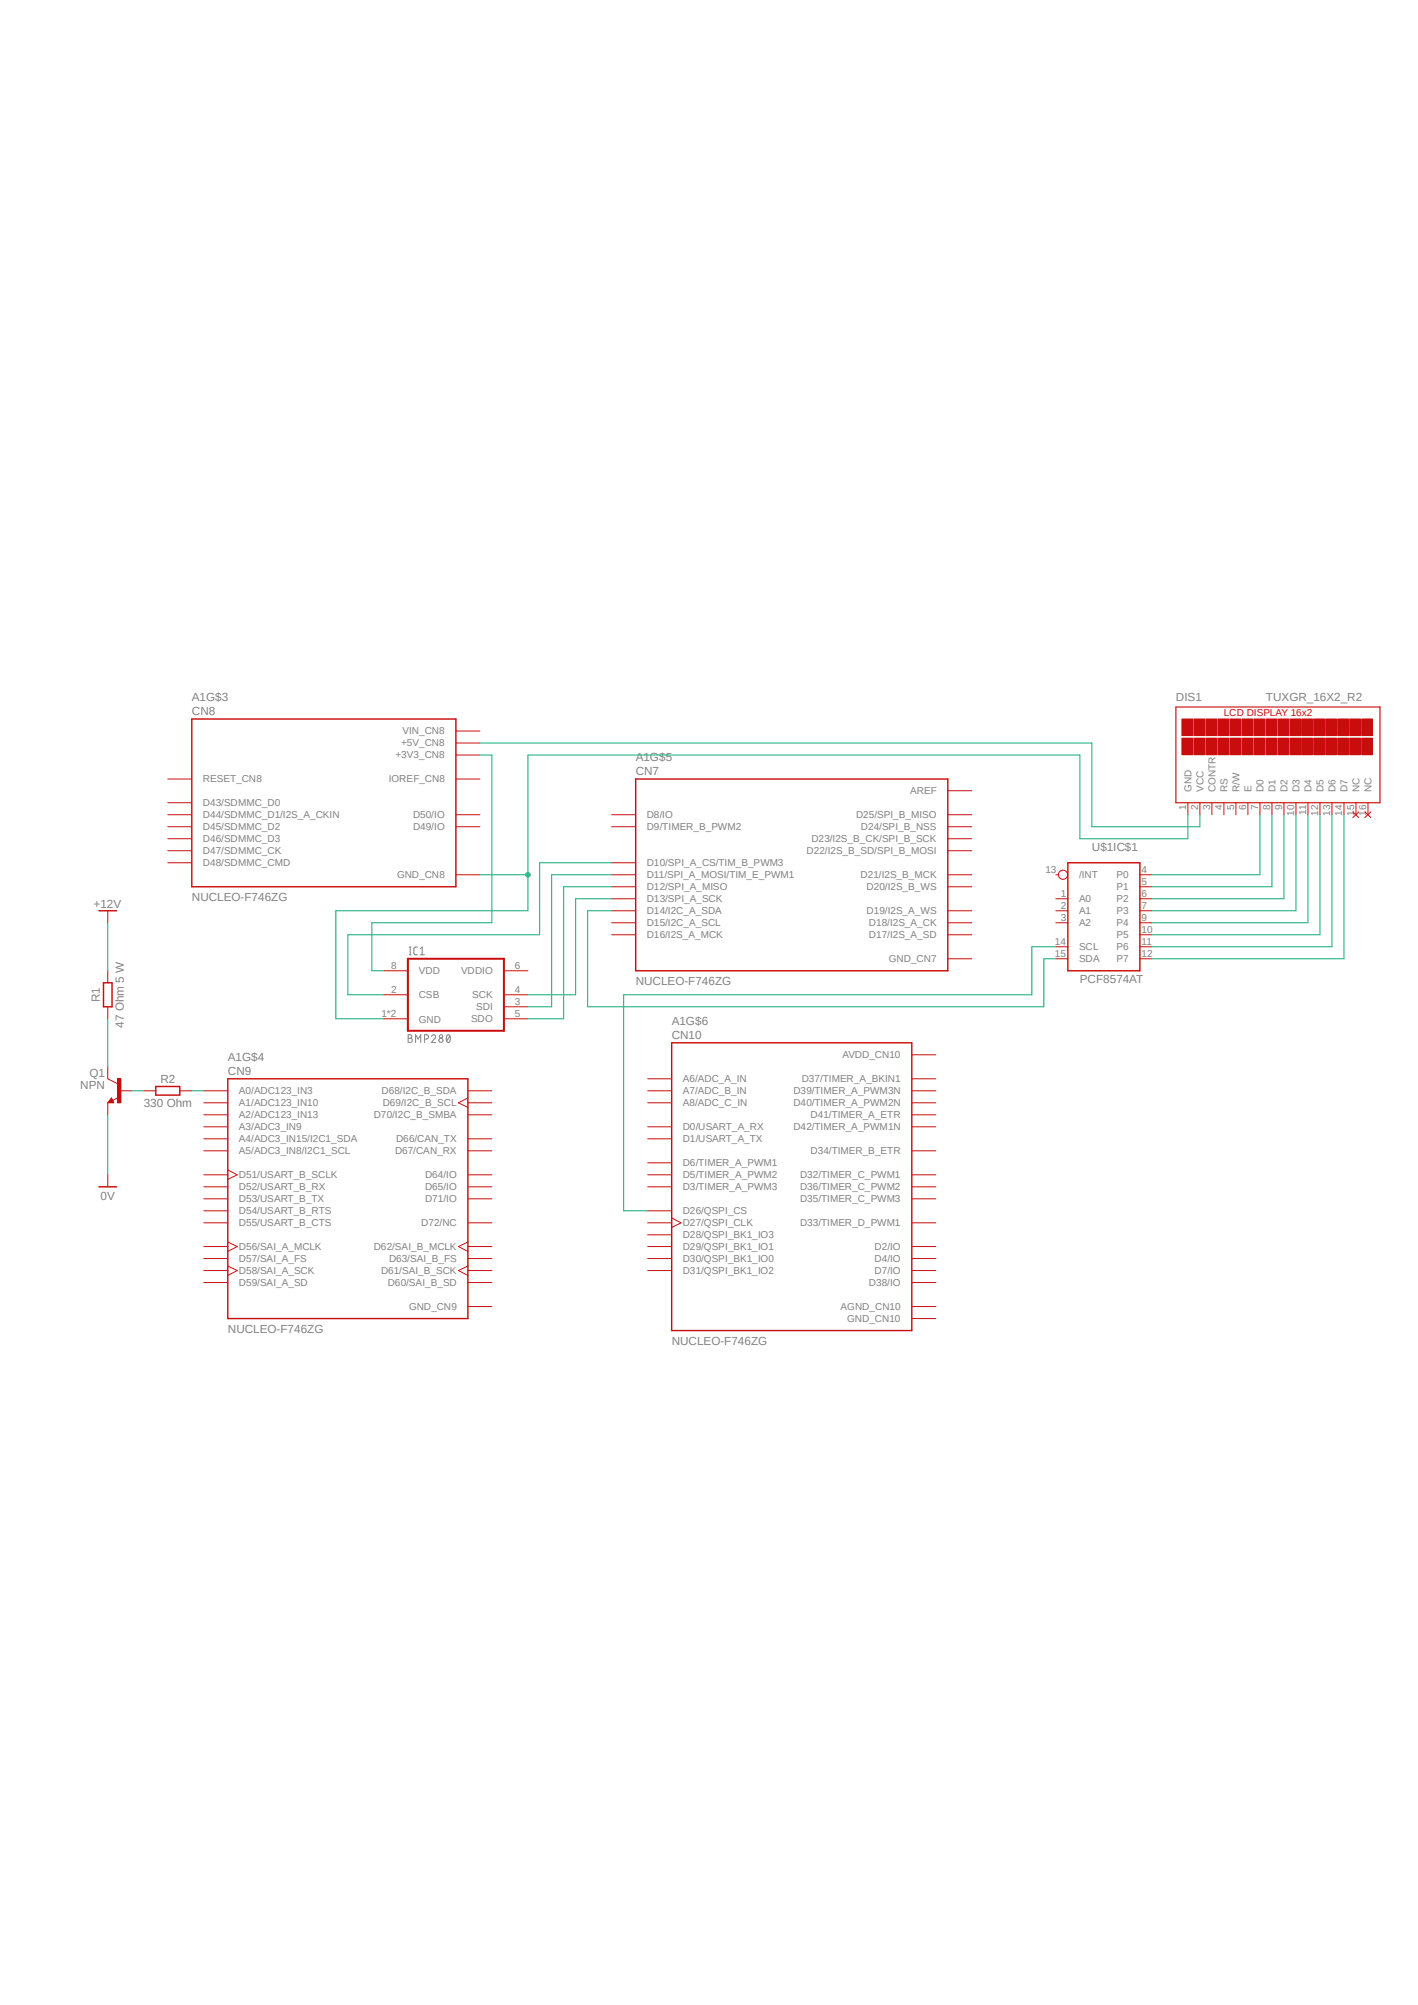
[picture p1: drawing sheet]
<svg xmlns="http://www.w3.org/2000/svg" width="210mm" height="297mm" viewBox="0 0 210 297" stroke-linecap="round" stroke-linejoin="round" font-family="sans-serif">
<path d="M11.4 99.9l193.5 103.6M204.9 99.9l-193.5 103.6" fill="none" stroke="#fff" stroke-width=".15"/>
<g fill="none" stroke="#808080" stroke-width=".15">
<path d="M60.5 153.3h.4l.1 .2-.1 .3h-.2h.3v.4l-.3 .2h-.2zM60.5 153.8h.2M60.6 141.4h.3M60.6 140.3h.3M60.7 140.3v1.1M61.6 154.4v-1.1l.3 .6 .4-.6v1.1M61.8 140.3h-.4l-.1 .2v.8l.5 .1M62.2 141.4h.7M62.2 140.5l.3-.2v1.1M62.9 153.9l.5-.1 .1-.1-.1-.4h-.5v1.1M63.9 153.5a.32 .32 0 0 1 .4-.2 .32 .32 0 0 1 .2 .4l-.6 .7h.6M66.3 153.3h.1a.7 .7 0 0 1 0 1.1 .54 .54 0 0 1-.3-.8z"/>
<path d="M66.6 153.5l-.4 .7"/>
<circle cx="65.3" cy="154.1" r=".32"/>
<circle cx="65.3" cy="153.5" r=".25"/>
</g>
<path d="M158.2 127.8h10.6v16h-10.6z" fill="none" stroke="#c90d0c" stroke-width=".21"/>
<g fill="none" stroke="#c90d0c" stroke-width=".15">
<path d="M156.4 129.6h.4M156.4 133.1h1.8M156.4 134.9h1.8M156.4 136.7h1.8M168.8 129.6h1.8M168.8 133.1h1.8M168.8 134.9h1.8M168.8 136.7h1.8M168.8 131.4h1.8M168.8 138.5h1.8M156.4 140.3h1.8M156.4 142h1.8"/>
<path d="M168.8 140.3h1.8M168.8 142h1.8"/>
<circle cx="157.4" cy="129.6" r=".68"/>
</g>
<path d="M174.2 104.7h30.2v14.2h-30.2z" fill="none" stroke="#c90d0c" stroke-width=".17"/>
<path d="M175 106.5h1.7v2.5h-1.7z" fill-rule="evenodd" fill="#c90d0c"/>
<path d="M175 106.5h1.7v2.5h-1.7z" fill="none" stroke="#c90d0c" stroke-width=".15"/>
<path d="M175 109.3h1.7v2.5h-1.7z" fill-rule="evenodd" fill="#c90d0c"/>
<path d="M175 109.3h1.7v2.5h-1.7z" fill="none" stroke="#c90d0c" stroke-width=".15"/>
<path d="M176.8 106.5h1.6v2.5h-1.6z" fill-rule="evenodd" fill="#c90d0c"/>
<path d="M176.8 106.5h1.6v2.5h-1.6z" fill="none" stroke="#c90d0c" stroke-width=".15"/>
<path d="M176.8 109.3h1.6v2.5h-1.6z" fill-rule="evenodd" fill="#c90d0c"/>
<path d="M176.8 109.3h1.6v2.5h-1.6z" fill="none" stroke="#c90d0c" stroke-width=".15"/>
<path d="M178.6 106.5h1.6v2.5h-1.6z" fill-rule="evenodd" fill="#c90d0c"/>
<path d="M178.6 106.5h1.6v2.5h-1.6z" fill="none" stroke="#c90d0c" stroke-width=".15"/>
<path d="M178.6 109.3h1.6v2.5h-1.6z" fill-rule="evenodd" fill="#c90d0c"/>
<path d="M178.6 109.3h1.6v2.5h-1.6z" fill="none" stroke="#c90d0c" stroke-width=".15"/>
<path d="M180.4 106.5h1.6v2.5h-1.6z" fill-rule="evenodd" fill="#c90d0c"/>
<path d="M180.4 106.5h1.6v2.5h-1.6z" fill="none" stroke="#c90d0c" stroke-width=".15"/>
<path d="M180.4 109.3h1.6v2.5h-1.6z" fill-rule="evenodd" fill="#c90d0c"/>
<path d="M180.4 109.3h1.6v2.5h-1.6z" fill="none" stroke="#c90d0c" stroke-width=".15"/>
<path d="M182.2 106.5h1.6v2.5h-1.6z" fill-rule="evenodd" fill="#c90d0c"/>
<path d="M182.2 106.5h1.6v2.5h-1.6z" fill="none" stroke="#c90d0c" stroke-width=".15"/>
<path d="M182.2 109.3h1.6v2.5h-1.6z" fill-rule="evenodd" fill="#c90d0c"/>
<path d="M182.2 109.3h1.6v2.5h-1.6z" fill="none" stroke="#c90d0c" stroke-width=".15"/>
<path d="M183.9 106.5h1.6v2.5h-1.6z" fill-rule="evenodd" fill="#c90d0c"/>
<path d="M183.9 106.5h1.6v2.5h-1.6z" fill="none" stroke="#c90d0c" stroke-width=".15"/>
<path d="M183.9 109.3h1.6v2.5h-1.6z" fill-rule="evenodd" fill="#c90d0c"/>
<path d="M183.9 109.3h1.6v2.5h-1.6z" fill="none" stroke="#c90d0c" stroke-width=".15"/>
<path d="M185.7 106.5h1.6v2.5h-1.6z" fill-rule="evenodd" fill="#c90d0c"/>
<path d="M185.7 106.5h1.6v2.5h-1.6z" fill="none" stroke="#c90d0c" stroke-width=".15"/>
<path d="M185.7 109.3h1.6v2.5h-1.6z" fill-rule="evenodd" fill="#c90d0c"/>
<path d="M185.7 109.3h1.6v2.5h-1.6z" fill="none" stroke="#c90d0c" stroke-width=".15"/>
<path d="M187.5 106.5h1.6v2.5h-1.6z" fill-rule="evenodd" fill="#c90d0c"/>
<path d="M187.5 106.5h1.6v2.5h-1.6z" fill="none" stroke="#c90d0c" stroke-width=".15"/>
<path d="M187.5 109.3h1.6v2.5h-1.6z" fill-rule="evenodd" fill="#c90d0c"/>
<path d="M187.5 109.3h1.6v2.5h-1.6z" fill="none" stroke="#c90d0c" stroke-width=".15"/>
<path d="M189.3 106.5h1.6v2.5h-1.6z" fill-rule="evenodd" fill="#c90d0c"/>
<path d="M189.3 106.5h1.6v2.5h-1.6z" fill="none" stroke="#c90d0c" stroke-width=".15"/>
<path d="M189.3 109.3h1.6v2.5h-1.6z" fill-rule="evenodd" fill="#c90d0c"/>
<path d="M189.3 109.3h1.6v2.5h-1.6z" fill="none" stroke="#c90d0c" stroke-width=".15"/>
<path d="M191.1 106.5h1.6v2.5h-1.6z" fill-rule="evenodd" fill="#c90d0c"/>
<path d="M191.1 106.5h1.6v2.5h-1.6z" fill="none" stroke="#c90d0c" stroke-width=".15"/>
<path d="M191.1 109.3h1.6v2.5h-1.6z" fill-rule="evenodd" fill="#c90d0c"/>
<path d="M191.1 109.3h1.6v2.5h-1.6z" fill="none" stroke="#c90d0c" stroke-width=".15"/>
<path d="M192.8 106.5h1.6v2.5h-1.6z" fill-rule="evenodd" fill="#c90d0c"/>
<path d="M192.8 106.5h1.6v2.5h-1.6z" fill="none" stroke="#c90d0c" stroke-width=".15"/>
<path d="M192.8 109.3h1.6v2.5h-1.6z" fill-rule="evenodd" fill="#c90d0c"/>
<path d="M192.8 109.3h1.6v2.5h-1.6z" fill="none" stroke="#c90d0c" stroke-width=".15"/>
<path d="M194.6 106.5h1.6v2.5h-1.6z" fill-rule="evenodd" fill="#c90d0c"/>
<path d="M194.6 106.5h1.6v2.5h-1.6z" fill="none" stroke="#c90d0c" stroke-width=".15"/>
<path d="M194.6 109.3h1.6v2.5h-1.6z" fill-rule="evenodd" fill="#c90d0c"/>
<path d="M194.6 109.3h1.6v2.5h-1.6z" fill="none" stroke="#c90d0c" stroke-width=".15"/>
<path d="M196.3 106.5h1.7v2.5h-1.7z" fill-rule="evenodd" fill="#c90d0c"/>
<path d="M196.3 106.5h1.7v2.5h-1.7z" fill="none" stroke="#c90d0c" stroke-width=".15"/>
<path d="M196.3 109.3h1.7v2.5h-1.7z" fill-rule="evenodd" fill="#c90d0c"/>
<path d="M196.3 109.3h1.7v2.5h-1.7z" fill="none" stroke="#c90d0c" stroke-width=".15"/>
<path d="M198.1 106.5h1.6v2.5h-1.6z" fill-rule="evenodd" fill="#c90d0c"/>
<path d="M198.1 106.5h1.6v2.5h-1.6z" fill="none" stroke="#c90d0c" stroke-width=".15"/>
<path d="M198.1 109.3h1.6v2.5h-1.6z" fill-rule="evenodd" fill="#c90d0c"/>
<path d="M198.1 109.3h1.6v2.5h-1.6z" fill="none" stroke="#c90d0c" stroke-width=".15"/>
<path d="M199.9 106.5h1.6v2.5h-1.6z" fill-rule="evenodd" fill="#c90d0c"/>
<path d="M199.9 106.5h1.6v2.5h-1.6z" fill="none" stroke="#c90d0c" stroke-width=".15"/>
<path d="M199.9 109.3h1.6v2.5h-1.6z" fill-rule="evenodd" fill="#c90d0c"/>
<path d="M199.9 109.3h1.6v2.5h-1.6z" fill="none" stroke="#c90d0c" stroke-width=".15"/>
<path d="M201.7 106.5h1.6v2.5h-1.6z" fill-rule="evenodd" fill="#c90d0c"/>
<path d="M201.7 106.5h1.6v2.5h-1.6z" fill="none" stroke="#c90d0c" stroke-width=".15"/>
<path d="M201.7 109.3h1.6v2.5h-1.6z" fill-rule="evenodd" fill="#c90d0c"/>
<g fill="none" stroke="#c90d0c" stroke-width=".15">
<path d="M24.8 118.9h3.6M24.8 115.4h3.6M67.5 115.4h3.6M67.5 111.8h3.6M67.5 110.1h3.6M67.5 108.3h3.6M140.4 117.1h3.5M175.9 118.9v1.8M177.7 118.9v1.8M179.5 118.9v1.8M181.3 118.9v1.8M183 118.9v1.8"/>
<path d="M184.8 118.9v1.8M186.6 118.9v1.8M188.4 118.9v1.8M190.2 118.9v1.8M191.9 118.9v1.8M193.7 118.9v1.8M195.5 118.9v1.8M197.3 118.9v1.8M199.1 118.9v1.8M200.8 118.9v1.8M201.7 109.3h1.6v2.5h-1.6zM202.6 118.9v1.8"/>
<path d="M24.8 120.7h3.6M24.8 122.5h3.6M24.8 124.2h3.6M24.8 126h3.6M24.8 127.8h3.6M67.5 120.7h3.6M67.5 122.5h3.6M67.5 129.6h3.6M90.6 120.7h3.5M90.6 122.5h3.5M90.6 129.6h3.5M90.6 127.8h3.5"/>
<path d="M90.6 138.5h3.5M90.6 136.7h3.5M90.6 134.9h3.5M90.6 131.4h3.5M90.6 133.1h3.5M140.4 120.7h3.5M140.4 122.5h3.5M140.4 124.2h3.5M140.4 126h3.5M140.4 129.6h3.5M140.4 138.5h3.5M140.4 136.7h3.5"/>
<path d="M140.4 134.9h3.5M140.4 131.4h3.5M200.4 120.3l.9 .8M201.3 120.3l-.9 .8M202.1 120.3l.9 .8M203 120.3l-.9 .8M16 159.8l1.4 .7M56.9 143.8h3.5M56.9 150.9h3.5M56.9 147.4h3.5M74.6 143.8h3.6M74.6 150.9h3.6"/>
<path d="M74.6 147.4h3.6M74.6 149.1h3.6M95.9 159.8h3.6M135 156.3h3.6M135 159.8h3.6M140.4 142h3.5M16.5 162.6l.3 .8h-.8zM17.5 162.6l-.8 .4M30.2 161.6h3.5M30.2 174h3.5M30.2 163.4h3.5M30.2 175.8h3.5"/>
<path d="M30.2 165.1h3.5M30.2 177.6h3.5M30.2 166.9h3.5M30.2 179.4h3.5M30.2 168.7h3.5M30.2 170.5h3.5M33.7 173.3l1.4 .7-1.4 .7M69.3 161.6h3.6M69.3 174h3.6M69.3 163.4h3.6M69.3 175.8h3.6M69.3 165.1h3.6"/>
<path d="M69.3 177.6h3.6M69.3 168.7h3.6M69.3 170.5h3.6M69.3 162.6l-1.4 .8 1.4 .6M95.9 161.6h3.6M95.9 174h3.6M95.9 163.4h3.6M95.9 175.8h3.6M95.9 166.9h3.6M95.9 179.4h3.6M95.9 168.7h3.6M95.9 172.3h3.6"/>
<path d="M135 161.6h3.6M135 174h3.6M135 163.4h3.6M135 175.8h3.6M135 165.1h3.6M135 177.6h3.6M135 166.9h3.6M135 170.5h3.6M30.2 181.1h3.5M30.2 184.7h3.5M30.2 186.4h3.5M30.2 188.2h3.5"/>
<path d="M30.2 190h3.5M33.7 184l1.4 .7-1.4 .7M33.7 187.5l1.4 .7-1.4 .7M69.3 181.1h3.6M69.3 193.5h3.6M69.3 184.7h3.6M69.3 186.4h3.6M69.3 188.2h3.6M69.3 190h3.6M69.3 187.5l-1.4 .7 1.4 .7M69.3 184l-1.4 .7 1.4 .7M95.9 181.1h3.6"/>
<path d="M95.9 184.7h3.6M95.9 186.4h3.6M95.9 188.2h3.6M95.9 182.9h3.6M99.5 180.4l1.4 .7-1.4 .7M135 181.1h3.6M135 193.5h3.6M135 184.7h3.6M135 186.4h3.6M135 188.2h3.6M135 190h3.6M135 195.3h3.6"/>
</g>
<path d="M28.4 106.5h39.1v24.9h-39.1zM94.1 115.4h46.3v28.4h-46.3zM33.7 159.8h35.6v35.5h-35.6zM99.5 154.5h35.5v42.6h-35.5zM16.5 163l-.1 .2h.3l-.2-.4-.4 .5h.6" fill="none" stroke="#c90d0c" stroke-width=".21"/>
<path d="M60.4 142h14.2v10.7h-14.2z" fill="none" stroke="#c90d0c" stroke-width=".3"/>
<path d="M17.4 159.8h.5v3.6h-.5z" fill-rule="evenodd" fill="#c90d0c"/>
<path d="M16 134.9v1.8M16 143.8v1.8M16 149.1v1.8M16 158v1.8M17.4 159.8h.5v3.6h-.5zM16 163.4v1.7M16 174v1.8M17.7 161.6h1.8M21.3 161.6h1.8M26.6 161.6h1.8" fill="none" stroke="#c90d0c" stroke-width=".15"/>
<path d="M14.6 134.9h2.7M15.3 145.6h1.3v3.5h-1.3zM14.6 175.8h2.7M23.1 161h3.5v1.2h-3.5z" fill="none" stroke="#c90d0c" stroke-width=".21"/>
<path d="M71.1 110.1h90.6v12.4h16v-1.8M71.1 129.6h7.1M175.9 120.7v3.5h-16v-12.4h-81.7v23.1h-28.5v16h7.2M186.6 120.7v8.9h-16M188.4 120.7v10.7h-17.8M190.2 120.7v12.4h-19.6M191.9 120.7v14.2h-21.3M193.7 120.7v16h-23.1M195.5 120.7v17.8h-24.9M197.3 120.7v19.6h-26.7M199.1 120.7v21.3h-28.5" fill="none" stroke="#0dab76" stroke-width=".15"/>
<circle cx="78.2" cy="129.6" r=".33" fill="#0dab76"/>
<g fill="none" stroke="#0dab76" stroke-width=".15">
<path d="M71.1 111.8h1.8v24.9h-17.8v7.1h1.8M16 136.7v7.1M90.6 134.9h-3.6v14.2h67.6v-7.1h1.8M90.6 129.6h-8.9v19.5h-3.5M90.6 133.1h-5.3v14.3h-7.1M90.6 127.8h-10.7v10.7h-28.4v8.9h5.4M90.6 131.4h-7.1v19.5h-5.3M16 150.9v7.1M156.4 140.3h-3.6v7.1h-60.4v32h3.5M16 165.1v8.9M19.5 161.6h1.8M28.4 161.6h1.8"/>
<circle cx="78.2" cy="129.6" r=".33"/>
</g>
<g font-size="1.7" fill="#808080">
<text x="28.4" y="106">CN8</text>
<text x="28.4" y="103.8">A1G$3</text>
<text x="174.2" y="103.8">DIS1</text>
<text x="187.5" y="103.8">TUXGR_16X2_R2</text>
<text x="94.1" y="112.7">A1G$5</text>
<text x="94.1" y="114.9">CN7</text>
<text x="161.7" y="126">U$1IC$1</text>
<text x="13.8" y="134.6">+12V</text>
<text x="28.4" y="133.5">NUCLEO-F746ZG</text>
<text x="14.8" y="148.5" transform="rotate(-90 14.8 148.5)">R1</text>
<text x="94.1" y="145.9">NUCLEO-F746ZG</text>
<text x="159.9" y="145.6">PCF8574AT</text>
<text x="18.3" y="152.2" transform="rotate(-90 18.3 152.2)">47 Ohm 5 W</text>
<text x="99.5" y="153.9">CN10</text>
<text x="99.5" y="151.8">A1G$6</text>
<text x="11.9" y="161.2">NPN</text>
<text x="13.3" y="159.5">Q1</text>
<text x="23.7" y="160.4">R2</text>
<text x="33.7" y="159.3">CN9</text>
<text x="33.7" y="157.1">A1G$4</text>
<text x="21.3" y="164">330 Ohm</text>
<text x="14.9" y="177.7">0V</text>
<text x="33.7" y="197.4">NUCLEO-F746ZG</text>
<text x="99.5" y="199.2">NUCLEO-F746ZG</text>
</g>
<text font-size="1.5" fill="#c90d0c" x="181.3" y="106.1">LCD DISPLAY 16x2</text>
<g font-size="1.5" fill="#808080">
<text x="58.6" y="112.4">+3V3_CN8</text>
<text x="59.4" y="110.6">+5V_CN8</text>
<text x="59.6" y="108.8">VIN_CN8</text>
<text x="30.1" y="119.5">D43/SDMMC_D0</text>
<text x="30.1" y="115.9">RESET_CN8</text>
<text x="57.6" y="115.9">IOREF_CN8</text>
<text x="134.8" y="117.7">AREF</text>
<text x="175.7" y="120" transform="rotate(-90 175.7 120)">1</text>
<text x="176.4" y="117.3" transform="rotate(-90 176.4 117.3)">GND</text>
<text x="177.5" y="120" transform="rotate(-90 177.5 120)">2</text>
<text x="178.2" y="117.3" transform="rotate(-90 178.2 117.3)">VCC</text>
<text x="179.2" y="120" transform="rotate(-90 179.2 120)">3</text>
<text x="180" y="117.3" transform="rotate(-90 180 117.3)">CONTR</text>
<text x="181" y="120" transform="rotate(-90 181 120)">4</text>
<text x="181.8" y="117.3" transform="rotate(-90 181.8 117.3)">RS</text>
<text x="182.8" y="120" transform="rotate(-90 182.8 120)">5</text>
<text x="183.6" y="117.3" transform="rotate(-90 183.6 117.3)">R/W</text>
<text x="184.6" y="120" transform="rotate(-90 184.6 120)">6</text>
<text x="185.3" y="117.3" transform="rotate(-90 185.3 117.3)">E</text>
<text x="186.4" y="120" transform="rotate(-90 186.4 120)">7</text>
<text x="187.1" y="117.3" transform="rotate(-90 187.1 117.3)">D0</text>
<text x="188.1" y="120" transform="rotate(-90 188.1 120)">8</text>
<text x="188.9" y="117.3" transform="rotate(-90 188.9 117.3)">D1</text>
<text x="189.9" y="120" transform="rotate(-90 189.9 120)">9</text>
<text x="190.7" y="117.3" transform="rotate(-90 190.7 117.3)">D2</text>
<text x="192.4" y="117.3" transform="rotate(-90 192.4 117.3)">D3</text>
<text x="194.2" y="117.3" transform="rotate(-90 194.2 117.3)">D4</text>
<text x="196" y="117.3" transform="rotate(-90 196 117.3)">D5</text>
<text x="197.8" y="117.3" transform="rotate(-90 197.8 117.3)">D6</text>
<text x="199.6" y="117.3" transform="rotate(-90 199.6 117.3)">D7</text>
<text x="201.3" y="117.3" transform="rotate(-90 201.3 117.3)">NC</text>
<text x="203.1" y="117.3" transform="rotate(-90 203.1 117.3)">NC</text>
<text x="30.1" y="121.2">D44/SDMMC_D1/I2S_A_CKIN</text>
<text x="30.1" y="123">D45/SDMMC_D2</text>
<text x="30.1" y="124.8">D46/SDMMC_D3</text>
<text x="61.2" y="123">D49/IO</text>
<text x="61.2" y="121.2">D50/IO</text>
<text x="95.8" y="123">D9/TIMER_B_PWM2</text>
<text x="95.8" y="121.2">D8/IO</text>
<text x="120.2" y="124.8">D23/I2S_B_CK/SPI_B_SCK</text>
<text x="126.8" y="121.2">D25/SPI_B_MISO</text>
<text x="127.5" y="123">D24/SPI_B_NSS</text>
<text x="191.7" y="120.8" transform="rotate(-90 191.7 120.8)">10</text>
<text x="193.5" y="120.7" transform="rotate(-90 193.5 120.7)">11</text>
<text x="195.2" y="120.8" transform="rotate(-90 195.2 120.8)">12</text>
<text x="197" y="120.8" transform="rotate(-90 197 120.8)">13</text>
<text x="198.8" y="120.8" transform="rotate(-90 198.8 120.8)">14</text>
<text x="200.6" y="120.8" transform="rotate(-90 200.6 120.8)">15</text>
<text x="202.4" y="120.8" transform="rotate(-90 202.4 120.8)">16</text>
<text x="30.1" y="126.6">D47/SDMMC_CK</text>
<text x="30.1" y="128.4">D48/SDMMC_CMD</text>
<text x="58.8" y="130.1">GND_CN8</text>
<text x="95.8" y="131.9">D12/SPI_A_MISO</text>
<text x="95.8" y="130.1">D11/SPI_A_MOSI/TIM_E_PWM1</text>
<text x="95.8" y="128.4">D10/SPI_A_CS/TIM_B_PWM3</text>
<text x="119.5" y="126.6">D22/I2S_B_SD/SPI_B_MOSI</text>
<text x="127.5" y="130.1">D21/I2S_B_MCK</text>
<text x="128.4" y="131.9">D20/I2S_B_WS</text>
<text x="154.9" y="129.3">13</text>
<text x="159.8" y="130.1">/INT</text>
<text x="165.4" y="130.1">P0</text>
<text x="165.4" y="131.9">P1</text>
<text x="169.1" y="129.3">4</text>
<text x="169.1" y="131.1">5</text>
<text x="95.8" y="137.2">D15/I2C_A_SCL</text>
<text x="95.8" y="135.5">D14/I2C_A_SDA</text>
<text x="95.8" y="133.7">D13/SPI_A_SCK</text>
<text x="128.4" y="135.5">D19/I2S_A_WS</text>
<text x="128.7" y="137.2">D18/I2S_A_CK</text>
<text x="157.1" y="132.9">1</text>
<text x="157.1" y="134.7">2</text>
<text x="157.1" y="136.4">3</text>
<text x="159.8" y="133.7">A0</text>
<text x="159.8" y="135.5">A1</text>
<text x="159.8" y="137.2">A2</text>
<text x="165.4" y="133.7">P2</text>
<text x="165.4" y="135.5">P3</text>
<text x="165.4" y="137.2">P4</text>
<text x="169.1" y="132.9">6</text>
<text x="169.1" y="134.7">7</text>
<text x="169.1" y="136.4">9</text>
<text x="58" y="143.6">8</text>
<text x="76.2" y="143.6">6</text>
<text x="95.8" y="139">D16/I2S_A_MCK</text>
<text x="128.7" y="139">D17/I2S_A_SD</text>
<text x="131.7" y="142.6">GND_CN7</text>
<text x="156.3" y="140">14</text>
<text x="156.3" y="141.8">15</text>
<text x="159.8" y="140.8">SCL</text>
<text x="159.8" y="142.6">SDA</text>
<text x="165.4" y="139">P5</text>
<text x="165.4" y="140.8">P6</text>
<text x="165.4" y="142.6">P7</text>
<text x="169.1" y="138.2">10</text>
<text x="169.1" y="140">11</text>
<text x="169.1" y="141.8">12</text>
<text x="58" y="147.1">2</text>
<text x="62" y="144.4">VDD</text>
<text x="62" y="147.9">CSB</text>
<text x="68.3" y="144.4">VDDIO</text>
<text x="69.9" y="147.9">SCK</text>
<text x="70.5" y="149.6">SDI</text>
<text x="76.2" y="148.9">3</text>
<text x="76.2" y="147.1">4</text>
<text x="56.5" y="150.7">1*2</text>
<text x="62" y="151.5">GND</text>
<text x="69.8" y="151.4">SDO</text>
<text x="76.2" y="150.7">5</text>
<text x="101.1" y="160.3">A6/ADC_A_IN</text>
<text x="118.7" y="160.3">D37/TIMER_A_BKIN1</text>
<text x="124.8" y="156.8">AVDD_CN10</text>
<text x="35.4" y="162.1">A0/ADC123_IN3</text>
<text x="35.4" y="163.9">A1/ADC123_IN10</text>
<text x="35.4" y="165.7">A2/ADC123_IN13</text>
<text x="35.4" y="167.4">A3/ADC3_IN9</text>
<text x="55.4" y="165.7">D70/I2C_B_SMBA</text>
<text x="56.5" y="162.1">D68/I2C_B_SDA</text>
<text x="56.7" y="163.9">D69/I2C_B_SCL</text>
<text x="101.1" y="162.1">A7/ADC_B_IN</text>
<text x="101.1" y="163.9">A8/ADC_C_IN</text>
<text x="101.1" y="167.4">D0/USART_A_RX</text>
<text x="117.5" y="167.4">D42/TIMER_A_PWM1N</text>
<text x="117.5" y="163.9">D40/TIMER_A_PWM2N</text>
<text x="117.5" y="162.1">D39/TIMER_A_PWM3N</text>
<text x="120.1" y="165.7">D41/TIMER_A_ETR</text>
<text x="35.4" y="169.2">A4/ADC3_IN15/I2C1_SDA</text>
<text x="35.4" y="171">A5/ADC3_IN8/I2C1_SCL</text>
<text x="58.5" y="171">D67/CAN_RX</text>
<text x="58.7" y="169.2">D66/CAN_TX</text>
<text x="101.1" y="172.8">D6/TIMER_A_PWM1</text>
<text x="101.1" y="169.2">D1/USART_A_TX</text>
<text x="120.1" y="171">D34/TIMER_B_ETR</text>
<text x="35.4" y="174.5">D51/USART_B_SCLK</text>
<text x="35.4" y="176.3">D52/USART_B_RX</text>
<text x="35.4" y="178.1">D53/USART_B_TX</text>
<text x="35.4" y="179.9">D54/USART_B_RTS</text>
<text x="62.9" y="178.1">D71/IO</text>
<text x="62.9" y="176.3">D65/IO</text>
<text x="62.9" y="174.5">D64/IO</text>
<text x="101.1" y="174.5">D5/TIMER_A_PWM2</text>
<text x="101.1" y="176.3">D3/TIMER_A_PWM3</text>
<text x="101.1" y="179.9">D26/QSPI_CS</text>
<text x="118.5" y="174.5">D32/TIMER_C_PWM1</text>
<text x="118.5" y="176.3">D36/TIMER_C_PWM2</text>
<text x="118.5" y="178.1">D35/TIMER_C_PWM3</text>
<text x="35.4" y="181.7">D55/USART_B_CTS</text>
<text x="35.4" y="185.2">D56/SAI_A_MCLK</text>
<text x="55.4" y="185.2">D62/SAI_B_MCLK</text>
<text x="62.4" y="181.7">D72/NC</text>
<text x="101.1" y="181.7">D27/QSPI_CLK</text>
<text x="101.1" y="183.4">D28/QSPI_BK1_IO3</text>
<text x="101.1" y="185.2">D29/QSPI_BK1_IO1</text>
<text x="118.5" y="181.7">D33/TIMER_D_PWM1</text>
<text x="129.5" y="185.2">D2/IO</text>
<text x="35.4" y="187">D57/SAI_A_FS</text>
<text x="35.4" y="188.8">D58/SAI_A_SCK</text>
<text x="35.4" y="190.5">D59/SAI_A_SD</text>
<text x="56.4" y="188.8">D61/SAI_B_SCK</text>
<text x="57.4" y="190.5">D60/SAI_B_SD</text>
<text x="57.6" y="187">D63/SAI_B_FS</text>
<text x="101.1" y="187">D30/QSPI_BK1_IO0</text>
<text x="101.1" y="188.8">D31/QSPI_BK1_IO2</text>
<text x="128.7" y="190.5">D38/IO</text>
<text x="129.5" y="188.8">D7/IO</text>
<text x="129.5" y="187">D4/IO</text>
<text x="60.6" y="194.1">GND_CN9</text>
<text x="124.5" y="194.1">AGND_CN10</text>
<text x="125.5" y="195.9">GND_CN10</text>
</g>
</svg>
